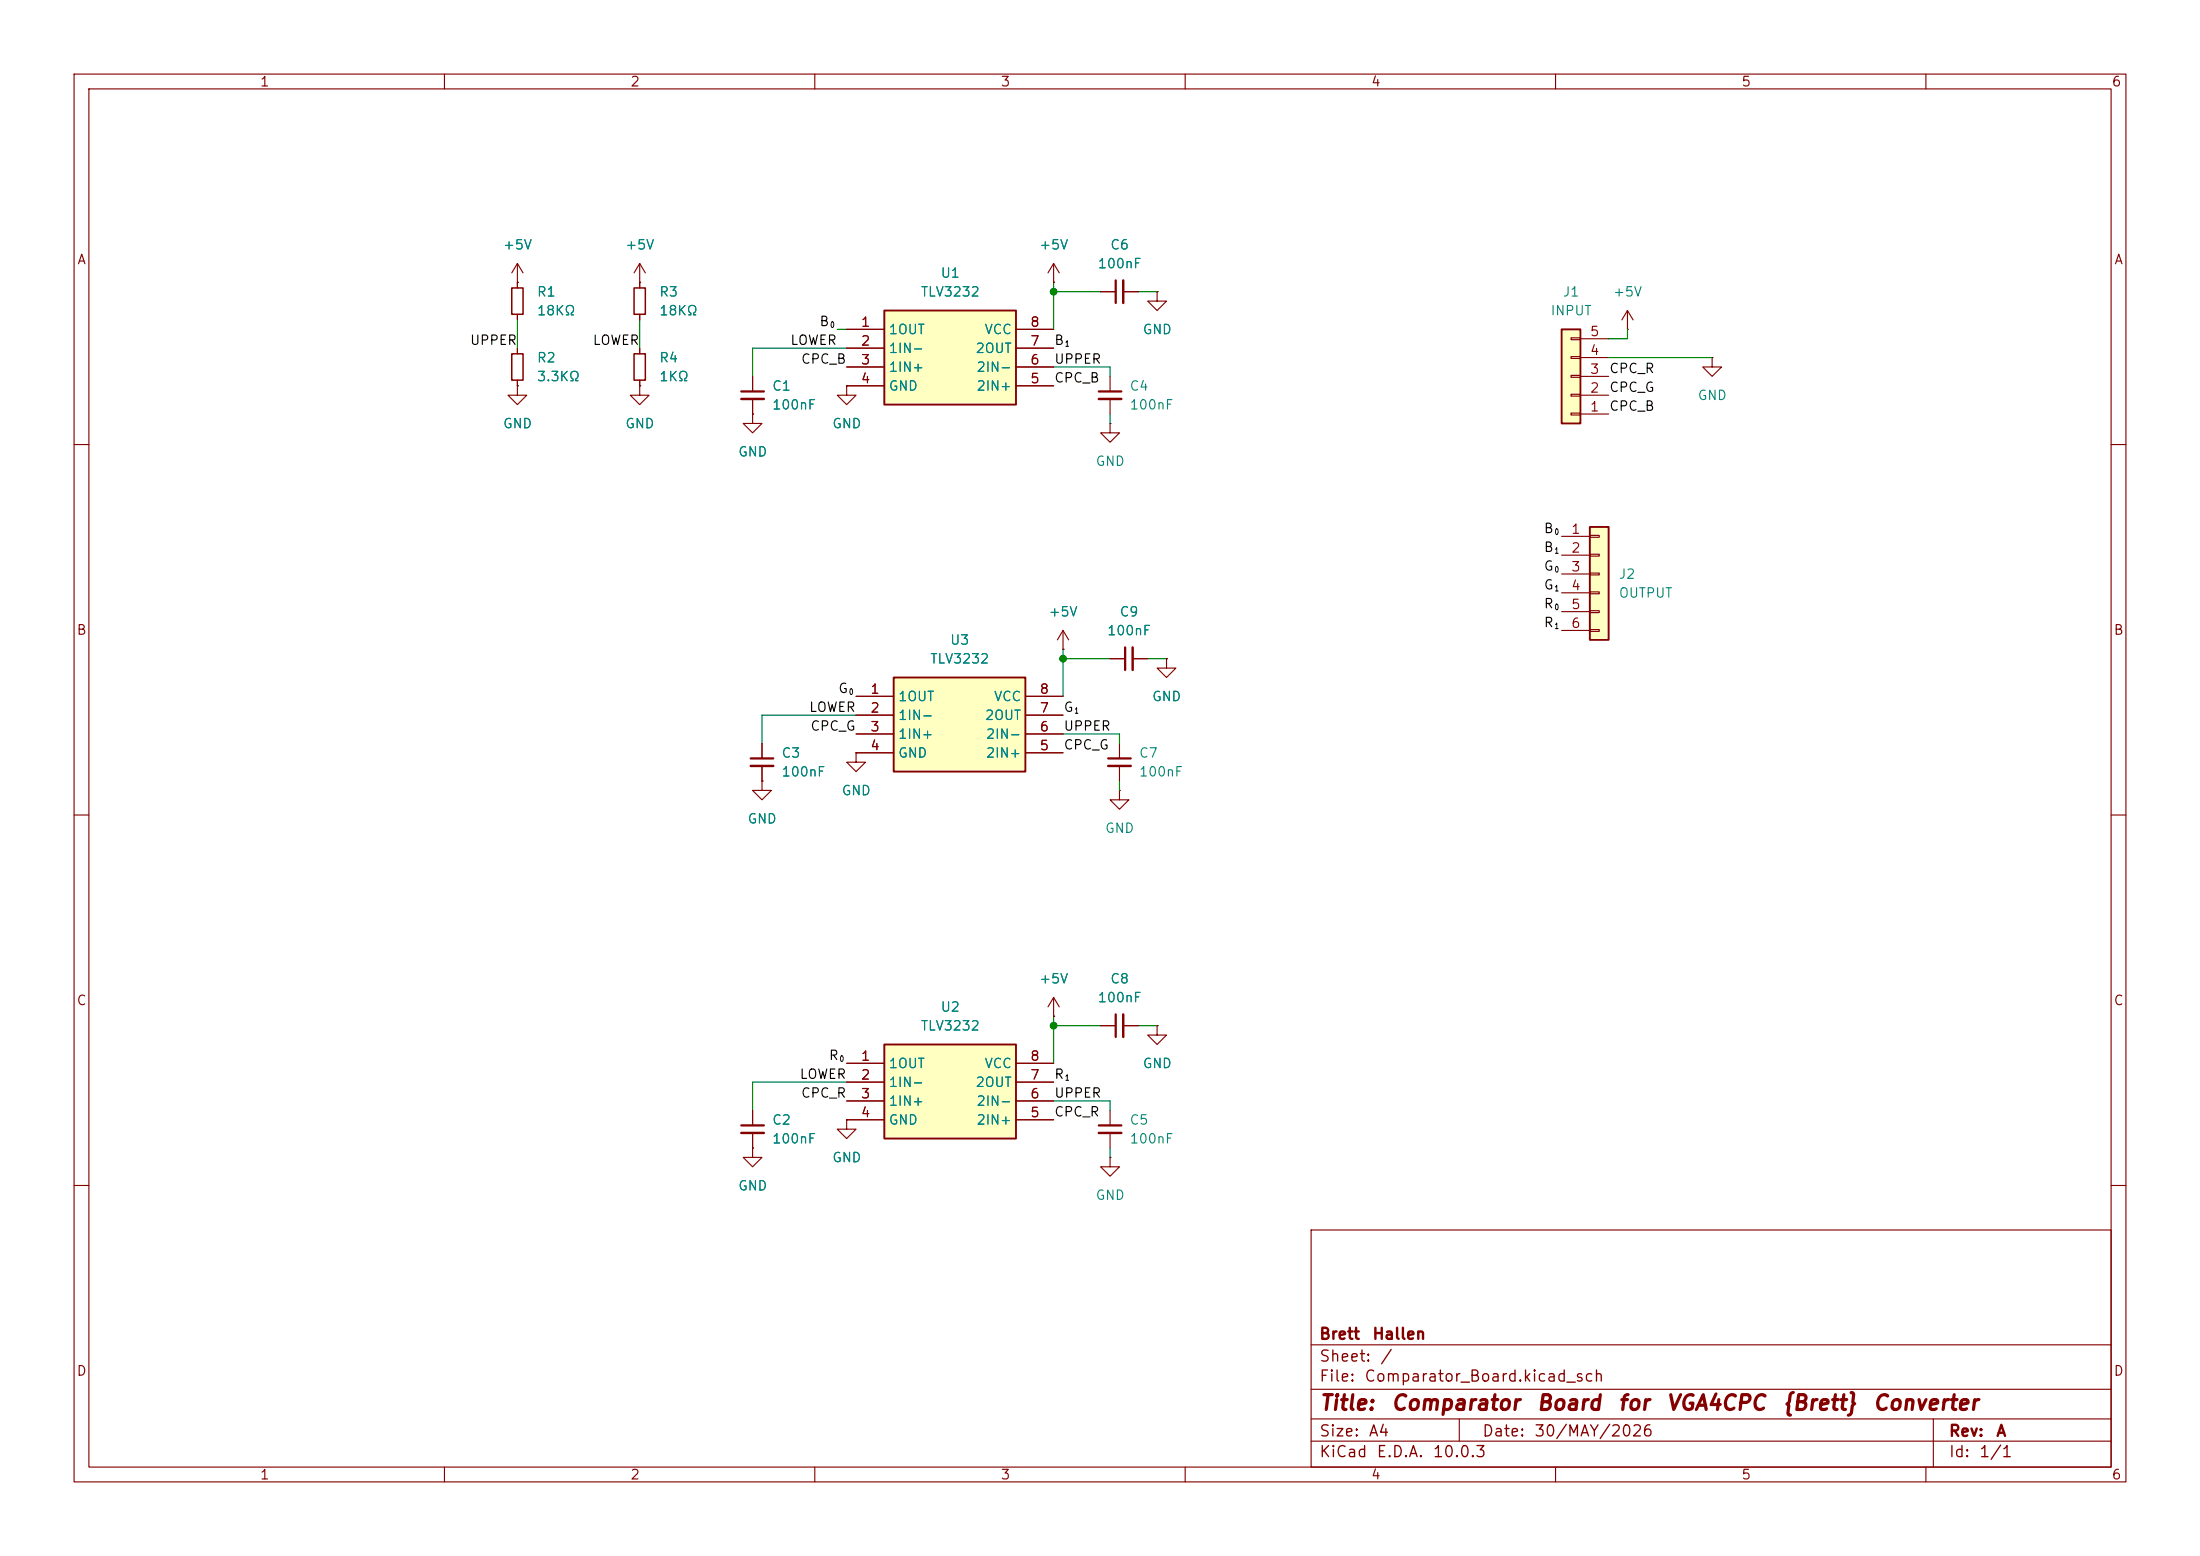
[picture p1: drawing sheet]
<svg xmlns="http://www.w3.org/2000/svg" width="297mm" height="210mm" viewBox="0 0 297 210" stroke-linecap="round" stroke-linejoin="round" font-family="sans-serif">
<g fill="none" stroke="#840000" stroke-width=".15">
<path d="M10 10h277v190h-277zM12 12h273v186h-273zM60 10v2M110 10v2M160 10v2M210 10v2M260 10v2M86.4 38.1h.1M86.4 35.6l-.8 1.2M86.4 35.6l.7 1.2M86.4 35.6v3.3M142.2 38.1h.1"/>
<path d="M142.2 35.6l-.7 1.2M142.2 35.6l.8 1.2M142.2 35.6v2.5M86.4 52.1v1.2h1.2l-1.2 1.3-1.3-1.3h1.3M86.4 52.1h.1M86.4 42.4v.8M231.1 48.3v1.2h1.3l-1.3 1.3-1.2-1.3h1.2M231.1 48.3h.1M10 60h2M285 60h2M157.5 88.9v1.3h1.2l-1.2 1.2-1.3-1.2h1.3M157.5 88.9h.1"/>
<path d="M10 110h2M151.1 106.7v1.3h1.3l-1.3 1.2-1.2-1.2h1.2M151.1 106.7h.1M285 110h2M10 160h2M177 166h108v32h-108zM285 160h2M60 198v2M110 198v2M160 198v2M177 194.5h108M177 191.5h108"/>
<path d="M177 187.5h108M177 181.5h108M197 191.5v3M210 198v2M260 198v2M261 191.5v6.5"/>
</g>
<path d="M85.6 38.9h1.5v3.5h-1.5z" fill="none" stroke="#840000" stroke-width=".2"/>
<path d="M120.6 91.4h17.8v12.7h-17.8z" fill="#ffffc2"/>
<path d="M120.6 91.4h17.8v12.7h-17.8z" fill="none" stroke="#840000" stroke-width=".25"/>
<g fill="none" stroke="#840000" stroke-width=".15">
<path d="M69.8 38.1h.1M69.8 35.6l-.7 1.2M69.8 35.6l.8 1.2M69.8 35.6v3.3M69.8 52.1v1.2h1.3l-1.3 1.3-1.2-1.3h1.2M69.8 52.1h.1M69.8 42.4v.8M69.8 47v.8M69.8 51.3v.8M101.6 55.9v1.3h1.3l-1.3 1.2-1.3-1.2h1.3M101.6 55.9h.1M101.6 50.8v2"/>
<path d="M101.6 53.8v2.1M114.3 52.1v1.2h1.3l-1.3 1.3-1.3-1.3h1.3M114.3 52.1h.1M149.9 57.2v1.2h1.2l-1.2 1.3-1.3-1.3h1.3M149.9 57.2h.1M149.9 50.8v2M149.9 53.8v2.1M115.6 94h5M115.6 96.5h5M115.6 99.1h5M138.4 94h5.1M138.4 96.5h5.1"/>
<path d="M138.4 99.1h5.1M102.9 105.4v1.3h1.2l-1.2 1.3-1.3-1.3h1.3M102.9 105.4h.1M102.9 100.3v2.1M102.9 103.4v2M115.6 101.6v1.3h1.2l-1.2 1.2-1.3-1.2h1.3M115.6 101.6h.1M115.6 101.6h5M138.4 101.6h5.1M151.1 100.3v2.1M151.1 103.4v2M142.2 137.2h.1"/>
<path d="M142.2 134.6l-.7 1.3M142.2 134.6l.8 1.3M142.2 134.6v2.6M148.6 138.4h2M151.6 138.4h2.1M156.2 138.4v1.3h1.3l-1.3 1.3-1.3-1.3h1.3M156.2 138.4h.1M149.9 156.2v1.3h1.2l-1.2 1.3-1.3-1.3h1.3M149.9 156.2h.1M149.9 149.9v2M149.9 152.9v2"/>
</g>
<path d="M100.1 52.8h3M148.3 52.8h3.1M101.3 102.4h3.1M149.6 102.4h3.1M150.6 136.9v3.1M148.3 151.9h3.1" fill="none" stroke="#840000" stroke-width=".3"/>
<path d="M100.1 53.8h3M148.3 53.8h3.1M101.3 103.4h3.1M149.6 103.4h3.1M151.6 136.9v3.1M148.3 152.9h3.1" fill="none" stroke="#840000" stroke-width=".33"/>
<path d="M69.1 38.9h1.5v3.5h-1.5zM69.1 47.8h1.5v3.5h-1.5z" fill="none" stroke="#840000" stroke-width=".2"/>
<path d="M119.4 141h17.8v12.7h-17.8z" fill="#ffffc2"/>
<path d="M119.4 141h17.8v12.7h-17.8z" fill="none" stroke="#840000" stroke-width=".25"/>
<path d="M114.3 143.5h5.1M114.3 146.1h5.1M114.3 148.6h5.1M114.3 151.1h5.1M137.2 143.5h5M137.2 146.1h5M137.2 148.6h5M137.2 151.1h5" fill="none" stroke="#840000" stroke-width=".15"/>
<path d="M210.8 44.5h2.6v12.7h-2.6z" fill="#ffffc2"/>
<path d="M210.8 44.5h2.6v12.7h-2.6z" fill="none" stroke="#840000" stroke-width=".25"/>
<g fill="none" stroke="#840000" stroke-width=".15">
<path d="M156.2 39.4v1.2h1.3l-1.3 1.3-1.3-1.3h1.3M156.2 39.4h.1M212.1 55.8h1.3v.2h-1.3zM212.1 53.2h1.3v.3h-1.3zM212.1 50.7h1.3v.2h-1.3zM212.1 48.1h1.3v.3h-1.3zM212.1 45.6h1.3v.2h-1.3zM213.4 55.9h3.8M213.4 53.3h3.8M213.4 50.8h3.8M213.4 48.3h3.8M213.4 45.7h3.8"/>
<path d="M219.7 44.5h.1M219.7 41.9l-.8 1.3M219.7 41.9l.8 1.3M219.7 41.9v2.6M143.5 87.6h.1M143.5 85.1l-.8 1.3M143.5 85.1l.8 1.3M143.5 85.1v2.5M149.9 88.9h2M152.9 88.9h2M101.6 154.9v1.3h1.3l-1.3 1.3-1.3-1.3h1.3M101.6 154.9h.1"/>
<path d="M101.6 149.9v2M101.6 152.9v2M114.3 151.1v1.3h1.3l-1.3 1.3-1.3-1.3h1.3M114.3 151.1h.1"/>
</g>
<path d="M151.9 87.4v3M100.1 151.9h3" fill="none" stroke="#840000" stroke-width=".3"/>
<path d="M152.9 87.4v3M100.1 152.9h3" fill="none" stroke="#840000" stroke-width=".33"/>
<path d="M214.6 71.1h2.6v15.3h-2.6z" fill="#ffffc2"/>
<path d="M214.6 71.1h2.6v15.3h-2.6z" fill="none" stroke="#840000" stroke-width=".25"/>
<g fill="none" stroke="#840000" stroke-width=".15">
<path d="M148.6 39.4h2M151.6 39.4h2.1M86.4 47v.8M86.4 51.3v.8M210.8 72.4h3.8M210.8 74.9h3.8M210.8 77.5h3.8M214.6 72.3h1.3v.2h-1.3zM214.6 74.8h1.3v.3h-1.3zM214.6 77.3h1.3v.3h-1.3zM214.6 79.9h1.3v.2h-1.3zM210.8 80h3.8"/>
<path d="M210.8 82.6h3.8M210.8 85.1h3.8M214.6 82.4h1.3v.3h-1.3zM214.6 85h1.3v.2h-1.3z"/>
</g>
<path d="M85.6 47.8h1.5v3.5h-1.5z" fill="none" stroke="#840000" stroke-width=".2"/>
<path d="M150.6 37.8v3.1" fill="none" stroke="#840000" stroke-width=".3"/>
<path d="M151.6 37.8v3.1" fill="none" stroke="#840000" stroke-width=".33"/>
<path d="M119.4 41.9h17.8v12.7h-17.8z" fill="#ffffc2"/>
<path d="M119.4 41.9h17.8v12.7h-17.8z" fill="none" stroke="#840000" stroke-width=".25"/>
<g fill="none" stroke="#840000" stroke-width=".15">
<path d="M69.8 38.1h.1M69.8 38.1v.8M86.4 38.1h.1M86.4 38.1v.8M142.2 38.1h.1M148.6 39.4h2M151.6 39.4h2.1M156.2 39.4h.1M69.8 52.1h.1M69.8 42.4v.8M69.8 47v.8M69.8 51.3v.8"/>
<path d="M86.4 52.1h.1M86.4 42.4v.8M86.4 47v.8M86.4 51.3v.8M101.6 55.9h.1M101.6 50.8v2M101.6 53.8v2.1M114.3 52.1h.1M114.3 44.5h5.1M114.3 47h5.1M114.3 49.5h5.1M114.3 52.1h5.1"/>
<path d="M137.2 44.5h5M137.2 47h5M137.2 49.5h5M137.2 52.1h5M115.6 94h5M115.6 96.5h5M115.6 99.1h5M138.4 94h5.1M138.4 96.5h5.1M138.4 99.1h5.1M143.5 87.6h.1M149.9 88.9h2"/>
<path d="M152.9 88.9h2M157.5 88.9h.1M102.9 105.4h.1M102.9 100.3v2.1M102.9 103.4v2M115.6 101.6h.1M115.6 101.6h5M138.4 101.6h5.1M142.2 137.2h.1M148.6 138.4h2M151.6 138.4h2.1M156.2 138.4h.1"/>
<path d="M101.6 154.9h.1M101.6 149.9v2M101.6 152.9v2M114.3 151.1h.1M114.3 143.5h5.1M114.3 146.1h5.1M114.3 148.6h5.1M114.3 151.1h5.1M137.2 143.5h5M137.2 146.1h5M137.2 148.6h5M137.2 151.1h5"/>
</g>
<g fill="none" stroke="#008400" stroke-width=".15">
<path d="M142.2 38.1v6.4M142.2 39.4h6.4M153.7 39.4h2.5M69.8 43.2v3.8M86.4 43.2v3.8M113 44.5h1.3M114.3 47h-12.7v3.8M142.2 49.5h7.7v1.3M149.9 55.9v1.3M217.2 48.3h13.9M219.7 44.5v1.2h-2.5M115.6 96.5h-12.7v3.8"/>
<path d="M143.5 88.9h6.4M143.5 99.1h7.6v1.2M143.5 87.6v6.4M154.9 88.9h2.6M151.1 105.4v1.3M142.2 137.2v6.3M142.2 138.4h6.4M153.7 138.4h2.5M114.3 146.1h-12.7v3.8M142.2 148.6h7.7v1.3M149.9 154.9v1.3"/>
</g>
<g fill="#008400" stroke="#008400" stroke-width=".14">
<circle cx="142.2" cy="39.4" r=".46"/>
<circle cx="143.5" cy="88.9" r=".46"/>
<circle cx="142.2" cy="138.4" r=".46"/>
</g>
<g font-size="2" fill="#840000">
<text x="178" y="190.8">Title:</text>
<text x="187.7" y="190.8">Comparator</text>
<text x="207.3" y="190.8">Board</text>
<text x="218.3" y="190.8">for</text>
<text x="224.8" y="190.8">VGA4CPC</text>
<text x="240.5" y="190.8">{Brett}</text>
<text x="252.7" y="190.8">Converter</text>
</g>
<g font-size="1.5" fill="#840000">
<text x="178" y="184.2">Sheet:</text>
<text x="178" y="181.2">Brett</text>
<text x="185.2" y="181.2">Hallen</text>
<text x="186.2" y="184.2">/</text>
<text x="178" y="186.9">File:</text>
<text x="184.1" y="186.9">Comparator_Board.kicad_sch</text>
<text x="178" y="197.1">KiCad</text>
<text x="178" y="194.3">Size:</text>
<text x="184.7" y="194.3">A4</text>
<text x="185.7" y="197.1">E.D.A.</text>
<text x="193.3" y="197.1">10.0.3</text>
<text x="200" y="194.3">Date:</text>
<text x="207" y="194.3">30/MAY/2026</text>
<text x="263" y="194.3">Rev:</text>
<text x="263" y="197.1">Id:</text>
<text x="267.1" y="197.1">1/1</text>
<text x="269.4" y="194.3">A</text>
</g>
<g font-size="1.3" fill="#840000">
<text x="35" y="12">1</text>
<text x="85" y="12">2</text>
<text x="135" y="12">3</text>
<text x="185" y="12">4</text>
<text x="235" y="12">5</text>
<text x="285" y="12">6</text>
<text x="10.3" y="36">A</text>
<text x="285.3" y="36">A</text>
<text x="116.1" y="44.4">1</text>
<text x="116.1" y="47">2</text>
<text x="139" y="47">7</text>
<text x="139" y="44.4">8</text>
<text x="214.6" y="45.7">5</text>
<text x="116.1" y="49.5">3</text>
<text x="116.1" y="52">4</text>
<text x="139" y="52">5</text>
<text x="139" y="49.5">6</text>
<text x="214.6" y="53.3">2</text>
<text x="214.6" y="50.8">3</text>
<text x="214.6" y="48.2">4</text>
<text x="214.6" y="55.9">1</text>
<text x="212" y="72.4">1</text>
<text x="212" y="74.9">2</text>
<text x="212" y="77.4">3</text>
<text x="212" y="80">4</text>
<text x="212" y="82.5">5</text>
<text x="10.3" y="86">B</text>
<text x="212" y="85.1">6</text>
<text x="285.3" y="86">B</text>
<text x="117.4" y="94">1</text>
<text x="140.3" y="94">8</text>
<text x="117.4" y="96.5">2</text>
<text x="117.4" y="99">3</text>
<text x="117.4" y="101.6">4</text>
<text x="140.3" y="101.6">5</text>
<text x="140.3" y="99">6</text>
<text x="140.3" y="96.5">7</text>
<text x="10.3" y="136">C</text>
<text x="285.3" y="136">C</text>
<text x="116.1" y="143.5">1</text>
<text x="139" y="143.5">8</text>
<text x="116.1" y="146">2</text>
<text x="116.1" y="148.6">3</text>
<text x="139" y="148.6">6</text>
<text x="139" y="146">7</text>
<text x="116.1" y="151.1">4</text>
<text x="139" y="151.1">5</text>
<text x="10.3" y="186">D</text>
<text x="285.3" y="186">D</text>
<text x="35" y="200">1</text>
<text x="85" y="200">2</text>
<text x="135" y="200">3</text>
<text x="185" y="200">4</text>
<text x="235" y="200">5</text>
<text x="285" y="200">6</text>
</g>
<g font-size="1.3" fill="#008484">
<text x="67.8" y="34">+5V</text>
<text x="84.3" y="34">+5V</text>
<text x="140.2" y="34">+5V</text>
<text x="149.8" y="34">C6</text>
<text x="72.4" y="40.3">R1</text>
<text x="88.9" y="40.3">R3</text>
<text x="124.2" y="40.3">TLV3232</text>
<text x="126.9" y="37.8">U1</text>
<text x="148.1" y="36.5">100nF</text>
<text x="210.9" y="40.3">J1</text>
<text x="217.7" y="40.3">+5V</text>
<text x="72.4" y="42.9">18KΩ</text>
<text x="88.9" y="42.9">18KΩ</text>
<text x="119.9" y="45.4">1OUT</text>
<text x="119.9" y="48">1IN-</text>
<text x="131.6" y="48">2OUT</text>
<text x="132.8" y="45.4">VCC</text>
<text x="154.2" y="45.4">GND</text>
<text x="209.2" y="42.9">INPUT</text>
<text x="72.4" y="49.2">R2</text>
<text x="72.4" y="51.8">3.3KΩ</text>
<text x="88.9" y="49.2">R4</text>
<text x="88.9" y="51.8">1KΩ</text>
<text x="104.1" y="53">C1</text>
<text x="119.9" y="50.5">1IN+</text>
<text x="119.9" y="53">GND</text>
<text x="131.7" y="53">2IN+</text>
<text x="131.7" y="50.5">2IN-</text>
<text x="152.4" y="53">C4</text>
<text x="67.8" y="58.1">GND</text>
<text x="84.3" y="58.1">GND</text>
<text x="104.1" y="55.6">100nF</text>
<text x="112.3" y="58.1">GND</text>
<text x="152.4" y="55.6">100nF</text>
<text x="229.1" y="54.3">GND</text>
<text x="99.6" y="61.9">GND</text>
<text x="147.8" y="63.2">GND</text>
<text x="141.5" y="83.5">+5V</text>
<text x="151.1" y="83.5">C9</text>
<text x="218.4" y="78.4">J2</text>
<text x="218.4" y="81">OUTPUT</text>
<text x="125.5" y="89.9">TLV3232</text>
<text x="128.2" y="87.3">U3</text>
<text x="149.4" y="86.1">100nF</text>
<text x="121.2" y="95">1OUT</text>
<text x="134.1" y="95">VCC</text>
<text x="155.4" y="95">GND</text>
<text x="121.2" y="97.5">1IN-</text>
<text x="121.2" y="100">1IN+</text>
<text x="132.9" y="97.5">2OUT</text>
<text x="133" y="100">2IN-</text>
<text x="105.4" y="102.6">C3</text>
<text x="105.4" y="105.1">100nF</text>
<text x="113.5" y="107.7">GND</text>
<text x="121.2" y="102.6">GND</text>
<text x="133" y="102.6">2IN+</text>
<text x="153.7" y="102.6">C7</text>
<text x="153.7" y="105.1">100nF</text>
<text x="100.8" y="111.5">GND</text>
<text x="149.1" y="112.7">GND</text>
<text x="126.9" y="136.9">U2</text>
<text x="140.2" y="133.1">+5V</text>
<text x="148.1" y="135.6">100nF</text>
<text x="149.8" y="133.1">C8</text>
<text x="124.2" y="139.4">TLV3232</text>
<text x="119.9" y="144.5">1OUT</text>
<text x="119.9" y="147">1IN-</text>
<text x="119.9" y="149.6">1IN+</text>
<text x="131.6" y="147">2OUT</text>
<text x="131.7" y="149.6">2IN-</text>
<text x="132.8" y="144.5">VCC</text>
<text x="154.2" y="144.5">GND</text>
<text x="104.1" y="152.1">C2</text>
<text x="104.1" y="154.6">100nF</text>
<text x="119.9" y="152.1">GND</text>
<text x="131.7" y="152.1">2IN+</text>
<text x="152.4" y="152.1">C5</text>
<text x="152.4" y="154.6">100nF</text>
<text x="99.6" y="161">GND</text>
<text x="112.3" y="157.2">GND</text>
<text x="147.8" y="162.3">GND</text>
</g>
<g font-size="1.3">
<text x="63.4" y="46.9">UPPER</text>
<text x="79.9" y="46.9">LOWER</text>
<text x="106.6" y="46.9">LOWER</text>
<text x="110.5" y="44.3">B</text>
<text x="142.2" y="46.9">B</text>
<text x="108" y="49.4">CPC_B</text>
<text x="142.2" y="49.4">UPPER</text>
<text x="142.2" y="51.9">CPC_B</text>
<text x="217.2" y="50.7">CPC_R</text>
<text x="217.2" y="53.2">CPC_G</text>
<text x="217.2" y="55.8">CPC_B</text>
<text x="208.3" y="77.3">G</text>
<text x="208.3" y="72.3">B</text>
<text x="208.3" y="74.8">B</text>
<text x="208.3" y="79.9">G</text>
<text x="208.3" y="82.4">R</text>
<text x="208.3" y="85">R</text>
<text x="113.1" y="93.9">G</text>
<text x="109.1" y="96.4">LOWER</text>
<text x="109.3" y="98.9">CPC_G</text>
<text x="143.5" y="101.5">CPC_G</text>
<text x="143.5" y="98.9">UPPER</text>
<text x="143.5" y="96.4">G</text>
<text x="111.8" y="143.4">R</text>
<text x="107.9" y="145.9">LOWER</text>
<text x="108" y="148.5">CPC_R</text>
<text x="142.2" y="145.9">R</text>
<text x="142.2" y="148.5">UPPER</text>
<text x="142.2" y="151">CPC_R</text>
</g>
<g font-size=".8">
<text x="112" y="44.4">0</text>
<text x="143.7" y="47">1</text>
<text x="209.8" y="77.5">0</text>
<text x="209.8" y="72.4">0</text>
<text x="209.8" y="74.9">1</text>
<text x="209.8" y="80">1</text>
<text x="209.8" y="82.5">0</text>
<text x="209.8" y="85.1">1</text>
<text x="114.6" y="94">0</text>
<text x="145" y="96.5">1</text>
<text x="113.3" y="143.5">0</text>
<text x="143.7" y="146">1</text>
</g>
</svg>
